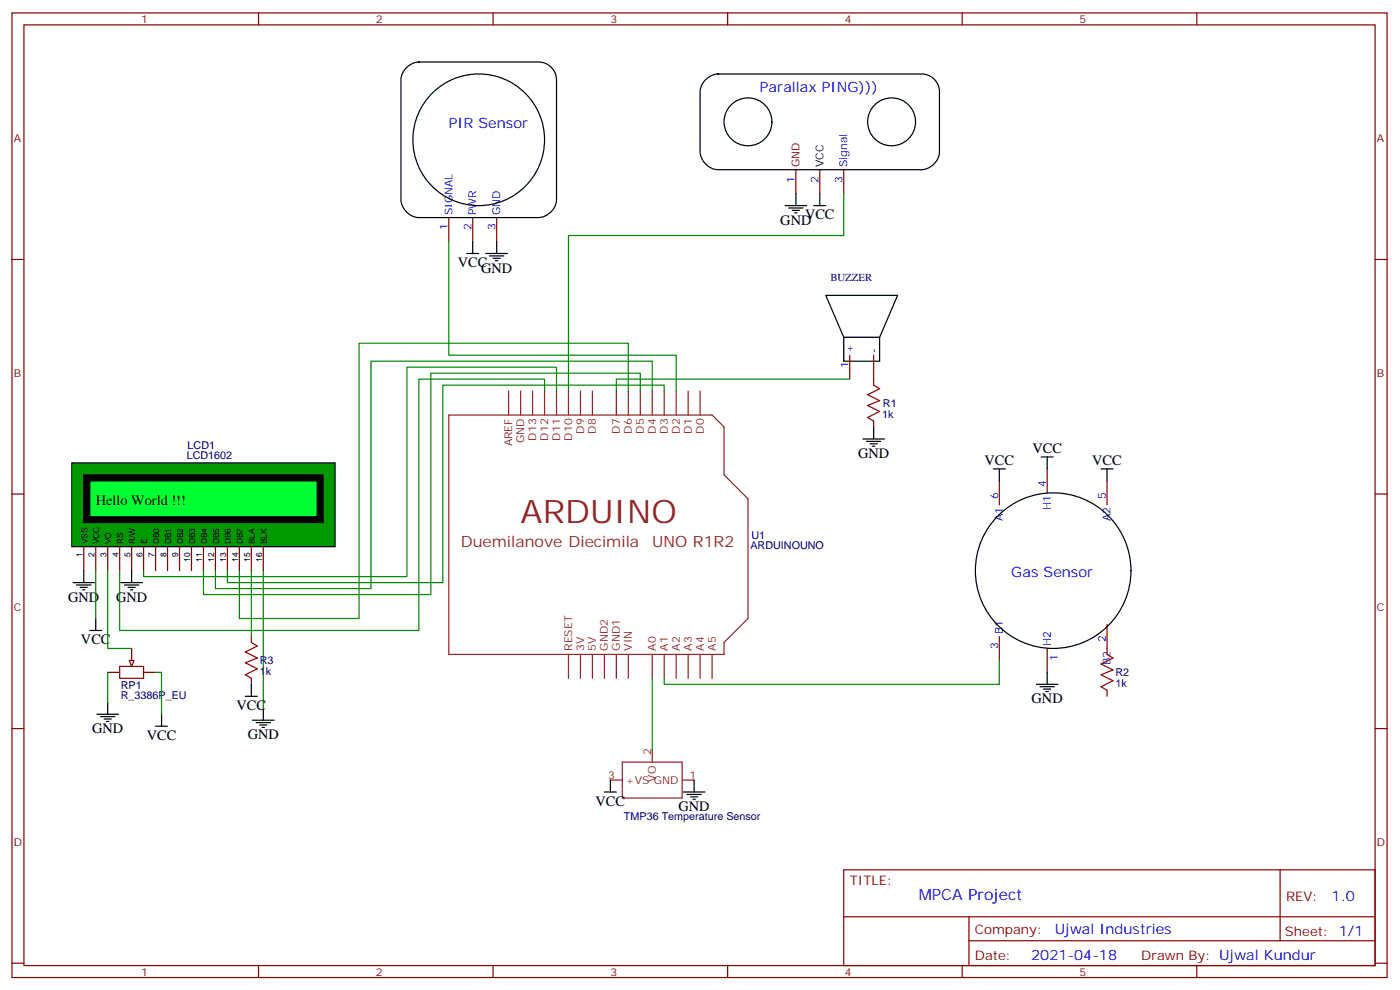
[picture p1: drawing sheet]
<svg xmlns="http://www.w3.org/2000/svg" width="413mm" height="292mm" viewBox="0 0 413 292" stroke-linecap="round" stroke-linejoin="round" font-family="sans-serif">
<g fill="none" stroke="#870000" stroke-width=".35">
<path d="M3.5 3.8h405.4v284.3h-405.4zM7.1 7.3h398.2v277.3h-398.2zM76.2 3.8v3.5M145.3 3.8v3.5M214.5 3.8v3.5M283.6 3.8v3.5M352.8 3.8v3.5M234.6 50v7.1M241.7 50v7.1M248.7 50v7.1M3.5 76.5h3.6M132.3 64.1v7.1"/>
<path d="M139.3 64.1v7.1M146.4 64.1v7.1M405.3 76.5h3.6M250.5 104.7v7.1M257.5 104.7v8.8M257.5 124.1v1.8M308.7 138.2v7.1M3.5 145.6h3.6M294.6 141.7v7.1M326.3 141.7v7.1M405.3 145.6h3.6M294.6 187.6v7.1"/>
<path d="M308.7 191.1v7.1M326.3 184.1v7M3.5 214.8h3.6M405.3 214.8h3.6M248.7 256.4h156.6v28.2h-156.6zM377.3 256.4v20.9M248.7 270.2h156.5M285.6 277.3h119.6M285.6 270.2v14.2M3.5 283.9h3.6M76.2 284.6v3.5M145.3 284.6v3.5"/>
<path d="M214.5 284.6v3.5M283.6 284.6v3.5M352.8 284.6v3.5M405.3 283.9h3.6"/>
</g>
<g fill="none" stroke="#8c2424" stroke-width=".35">
<path d="M149.9 115.3v7M153.5 115.3v7M157 115.3v7M160.5 115.3v7M164 115.3v7M167.6 115.3v7M171.1 115.3v7M174.6 115.3v7M181.7 115.3v7M185.2 115.3v7M188.7 115.3v7M192.3 115.3v7"/>
<path d="M195.8 115.3v7M199.3 115.3v7M202.8 115.3v7M206.4 115.3v7M132.3 122.3h77.6l3.5 3.6v14.1l7.1 7v35.3l-7.1 7.1v3.5h-81.1zM167.6 192.9v7.1M171.1 192.9v7.1M174.6 192.9v7.1M178.2 192.9v7.1M181.7 192.9v7.1M185.2 192.9v7.1M192.3 192.9v7.1"/>
<path d="M195.8 192.9v7.1M199.3 192.9v7.1M202.8 192.9v7.1M206.4 192.9v7.1M209.9 192.9v7.1M179.9 229.9h3.5M183.4 224.6h17.7v10.6h-17.7zM192.3 221.1v3.5M201.1 229.9h3.5"/>
</g>
<g fill="none" stroke="#000" stroke-width=".35">
<path d="M119.9 19.8a5.5 5.5 0 0 1 3.6-1.5h35.2a5.3 5.3 0 0 1 5.3 5.3v35.2a5.7 5.7 0 0 1-5.3 5.3h-35.2a5.7 5.7 0 0 1-5.3-5.3v-35.2a5.1 5.1 0 0 1 1.7-3.8zM208.1 23.4a5.5 5.5 0 0 1 3.6-1.6h59.9a5.3 5.3 0 0 1 5.3 5.3v17.6a5.7 5.7 0 0 1-5.3 5.3h-59.9a5.7 5.7 0 0 1-5.3-5.3v-17.6a5.1 5.1 0 0 1 1.7-3.7zM234.6 57.1v3.5M241.7 57.1v3.5M137.6 74.7h3.5M139.3 71.2v3.5M143.2 74.7h6.4M144.3 75.4h4.2M145.3 76.1h2.2M146 76.8h.8M146.4 71.2v3.5M231.4 60.6h6.4"/>
<path d="M232.5 61.3h4.2M233.5 62h2.2M234.2 62.7h.7M239.9 60.6h3.5M248.7 99.4h10.6v7.1h-10.6zM248.7 99.4l-5.3-12.3h21.2l-5.3 12.3M254.4 129.4h6.3M255.4 130.1h4.2M256.5 130.8h2.1M257.2 131.5h.7M257.5 125.9v3.5M178.2 233.5h3.5"/>
<path d="M179.9 229.9v3.6M201.4 233.5h6.4M202.5 234.2h4.2M203.6 234.9h2.1M204.3 235.6h.7M204.6 229.9v3.6"/>
<circle cx="220.5" cy="35.9" r="7.1"/>
<circle cx="262.8" cy="35.9" r="7.1"/>
<circle cx="141.1" cy="41.2" r="19.4"/>
<circle cx="310.4" cy="168.2" r="22.9"/>
</g>
<path d="M257.5 113.5l1.8 1.1-3.5 1.7 3.5 1.8-3.5 1.4 3.5 1.8-3.5 1.7 1.7 1.1" fill="none" stroke="#a10000" stroke-width=".35"/>
<path d="M132.3 71.2v33.5h67v10.6M250.5 111.8h-68.8v3.5M192.3 200v21.1" fill="none" stroke="#008700" stroke-width=".35"/>
<path d="M21.2 136.5h77.6v24.6h-77.6z" fill="#090" stroke="#000" stroke-width=".35"/>
<g fill="none" stroke="#870000" stroke-width=".35">
<path d="M24.7 161.1v7.1M28.2 161.1v7.1M31.7 161.1v7.1M35.3 161.1v7.1M38.8 161.1v7.1M42.3 161.1v7.1M45.9 161.1v7.1M49.4 161.1v7.1M52.9 161.1v7.1M56.4 161.1v7.1M60 161.1v7.1M63.5 161.1v7.1"/>
<path d="M67 161.1v7.1M70.6 161.1v7.1M74.1 161.1v7.1M77.6 161.1v7.1"/>
</g>
<path d="M24.7 140h70.5v14.1h-70.5z" fill="#000" stroke="#000" stroke-width=".35"/>
<path d="M26.5 141.7h67v10.6h-67z" fill="none" stroke="#000" stroke-width=".35"/>
<path d="M26.5 141.7h67v10.6h-67z" fill="#0f3" stroke="#000" stroke-width=".35"/>
<g fill="none" stroke="#000" stroke-width=".35">
<path d="M292.8 138.2h3.5M294.6 138.2v3.5M306.9 134.7h3.5M308.7 134.7v3.5M324.6 138.2h3.5M326.3 138.2v3.5M21.5 171.7h6.4M22.6 172.4h4.2M23.6 173.1h2.2M24.3 173.8h.7M24.7 168.2v3.5M26.5 185.8h3.5"/>
<path d="M28.2 182.3v3.5M308.7 198.2v3.5M305.5 201.7h6.4M306.6 202.4h4.2M307.6 203.1h2.1M308.3 203.8h.7"/>
</g>
<path d="M326.3 192.9l1.8 1.1-3.5 1.7 3.5 1.8-3.5 1.4 3.5 1.8-3.5 1.7 1.7 1.1" fill="none" stroke="#a10000" stroke-width=".35"/>
<path d="M31.7 198.2h3.6M35.3 196.4h7v3.6h-7zM38.8 191.1v3.6M42.3 198.2h3.6M326.3 191.1v1.8M326.3 203.5v1.7" fill="none" stroke="#870000" stroke-width=".35"/>
<path d="M248.7 57.1v12.3h-81.1v45.9M28.2 168.2v14.1M294.6 194.7v7h-98.8v-1.7" fill="none" stroke="#008700" stroke-width=".35"/>
<path d="M38.1 194.7h1.4l-.7 1.7z" fill="#f0f0f0" stroke="#870000" stroke-width=".35"/>
<path d="M160.5 115.3v-3.5h-37v74h-88.2v-17.6M164 115.3v-7.1h-44.1v61.8h-77.6v-1.8M185.2 115.3v-14.1h-79.4v81.1h-35.2v-14.1M188.7 115.3v-5.3h-61.7v65.3h-67v-7.1M192.3 115.3v-8.8h-82.9v67h-45.9v-5.3M195.8 115.3v-1.8h-65.3v58.2h-63.5v-3.5M31.7 168.2v22.9h7.1M74.1 168.2v19.4M77.6 168.2v40.6M31.7 198.2v8.8M45.9 198.2h1.7v12.3" fill="none" stroke="#008700" stroke-width=".35"/>
<g fill="none" stroke="#000" stroke-width=".35">
<path d="M35.6 171.7h6.4M36.7 172.4h4.2M37.7 173.1h2.2M38.5 173.8h.7M38.8 168.2v3.5M28.6 210.5h6.3M29.6 211.2h4.3M30.7 211.9h2.1M31.4 212.7h.7M31.7 207v3.5M45.9 214.1h3.5M47.6 210.5v3.6"/>
<path d="M72.3 205.2h3.5M74.1 201.7v3.5M74.4 212.3h6.4M75.5 213h4.2M76.6 213.7h2.1M77.3 214.4h.7M77.6 208.8v3.5"/>
</g>
<path d="M74.1 189.4l1.7 1-3.5 1.8 3.5 1.8-3.5 1.4 3.5 1.7-3.5 1.8 1.8 1.1" fill="none" stroke="#a10000" stroke-width=".35"/>
<path d="M74.1 187.6v1.8M74.1 200v1.7" fill="none" stroke="#870000" stroke-width=".35"/>
<text font-size="9.5" fill="#8d2323" x="153.5" y="154.1">ARDUINO</text>
<g font-size="4.6" fill="#8d2323">
<text x="135.8" y="161.1">Duemilanove Diecimila</text>
<text x="192.3" y="161.1">UNO R1R2</text>
</g>
<text font-size="4.6" fill="#00f" x="270.8" y="265.4">MPCA Project</text>
<g font-size="4.2" fill="#00f">
<text x="224" y="27.1">Parallax PING)))</text>
<text x="132.3" y="37.7">PIR Sensor</text>
<text x="298.1" y="170">Gas Sensor</text>
<text x="392.5" y="265.7">1.0</text>
<text x="310.9" y="275.2">Ujwal Industries</text>
<text x="304" y="283">2021-04-18</text>
</g>
<g font-size="4.2">
<text x="237.3" y="64.6">VCC</text>
<text x="230" y="66.3">GND</text>
<text x="135" y="78.7">VCC</text>
<text x="141.8" y="80.4">GND</text>
<text x="252.9" y="135">GND</text>
<text x="290.2" y="137">VCC</text>
<text x="304.3" y="133.5">VCC</text>
<text x="322" y="137">VCC</text>
<text x="28.2" y="148.8">Hello World !!!</text>
<text x="20.1" y="177.4">GND</text>
<text x="34.2" y="177.4">GND</text>
<text x="23.9" y="189.9">VCC</text>
<text x="69.7" y="209.3">VCC</text>
<text x="304.1" y="207.4">GND</text>
<text x="27.2" y="216.2">GND</text>
<text x="43.3" y="218.1">VCC</text>
<text x="73" y="217.9">GND</text>
<text x="175.6" y="237.4">VCC</text>
<text x="200" y="239.1">GND</text>
</g>
<g font-size="3.9" fill="#800">
<text x="250.5" y="261">TITLE:</text>
<text x="379.1" y="265.7">REV:</text>
<text x="287.4" y="275.2">Company:</text>
<text x="378.7" y="275.8">Sheet: 1/1</text>
<text x="287.4" y="282.9">Date:</text>
<text x="336.4" y="282.9">Drawn By: Ujwal Kundur</text>
</g>
<g font-size="3.2" fill="#800">
<text x="41.6" y="6.8">1</text>
<text x="110.8" y="6.8">2</text>
<text x="179.9" y="6.8">3</text>
<text x="249.1" y="6.8">4</text>
<text x="318.2" y="6.8">5</text>
<text x="4.1" y="41.9">A</text>
<text x="405.9" y="41.9">A</text>
<text x="235.7" y="49.3" transform="rotate(-90 235.7 49.3)">GND</text>
<text x="4.1" y="111.1">B</text>
<text x="405.9" y="111.1">B</text>
<text x="4.1" y="180.2">C</text>
<text x="405.9" y="180.2">C</text>
<text x="4.1" y="249.3">D</text>
<text x="405.9" y="249.3">D</text>
<text x="41.6" y="287.6">1</text>
<text x="110.8" y="287.6">2</text>
<text x="179.9" y="287.6">3</text>
<text x="249.1" y="287.6">4</text>
<text x="318.2" y="287.6">5</text>
</g>
<g font-size="3.2" fill="#00f">
<text x="234.2" y="53.8" transform="rotate(-90 234.2 53.8)">1</text>
<text x="241.3" y="53.8" transform="rotate(-90 241.3 53.8)">2</text>
<text x="248.4" y="53.8" transform="rotate(-90 248.4 53.8)">3</text>
<text x="249.8" y="49.3" transform="rotate(-90 249.8 49.3)">Signal</text>
<text x="133.3" y="63.4" transform="rotate(-90 133.3 63.4)">SIGNAL</text>
<text x="140.4" y="63.4" transform="rotate(-90 140.4 63.4)">PWR</text>
<text x="147.5" y="63.4" transform="rotate(-90 147.5 63.4)">GND</text>
<text x="131.9" y="67.9" transform="rotate(-90 131.9 67.9)">1</text>
<text x="139" y="67.9" transform="rotate(-90 139 67.9)">2</text>
<text x="146" y="67.9" transform="rotate(-90 146 67.9)">3</text>
<text x="251.5" y="104" transform="rotate(-90 251.5 104)">+</text>
<text x="258.6" y="104" transform="rotate(-90 258.6 104)">-</text>
<text x="250.1" y="108.5" transform="rotate(-90 250.1 108.5)">1</text>
<text x="308.3" y="143.5" transform="rotate(-90 308.3 143.5)">4</text>
<text x="294.2" y="147" transform="rotate(-90 294.2 147)">6</text>
<text x="326" y="147" transform="rotate(-90 326 147)">5</text>
<text x="295.6" y="153.7" transform="rotate(-90 295.6 153.7)">A1</text>
<text x="309.7" y="150.4" transform="rotate(-90 309.7 150.4)">H1</text>
<text x="327.4" y="153.7" transform="rotate(-90 327.4 153.7)">A2</text>
<text x="294.2" y="191.4" transform="rotate(-90 294.2 191.4)">3</text>
<text x="295.6" y="186.9" transform="rotate(-90 295.6 186.9)">B1</text>
<text x="309.7" y="190.4" transform="rotate(-90 309.7 190.4)">H2</text>
<text x="326" y="189.4" transform="rotate(-90 326 189.4)">2</text>
<text x="311.9" y="194.9" transform="rotate(-90 311.9 194.9)">1</text>
<text x="327.4" y="196" transform="rotate(-90 327.4 196)">B2</text>
</g>
<text font-size="3.2" x="242.7" y="49.3" transform="rotate(-90 242.7 49.3)">VCC</text>
<g font-size="3.2" fill="#000080">
<text x="244.8" y="82.9">BUZZER</text>
<text x="260" y="123.1">1k</text>
<text x="260.3" y="120.1">R1</text>
<text x="55" y="135.4">LCD1602</text>
<text x="55.3" y="132.4">LCD1</text>
<text x="221.2" y="161.9">ARDUINOUNO</text>
<text x="221.5" y="158.8">U1</text>
<text x="76.6" y="195.8">R3</text>
<text x="35.6" y="203">RP1</text>
<text x="76.6" y="199">1k</text>
<text x="328.8" y="202.5">1k</text>
<text x="328.8" y="199.4">R2</text>
<text x="35.6" y="206.1">R_3386P_EU</text>
<text x="183.9" y="241.7">TMP36 Temperature Sensor</text>
</g>
<g font-size="3.2" fill="#8d2323">
<text x="151" y="131.6" transform="rotate(-90 151 131.6)">AREF</text>
<text x="154.5" y="130.7" transform="rotate(-90 154.5 130.7)">GND</text>
<text x="158" y="129.9" transform="rotate(-90 158 129.9)">D13</text>
<text x="161.6" y="129.9" transform="rotate(-90 161.6 129.9)">D12</text>
<text x="165.1" y="129.9" transform="rotate(-90 165.1 129.9)">D11</text>
<text x="168.6" y="129.9" transform="rotate(-90 168.6 129.9)">D10</text>
<text x="172.2" y="127.9" transform="rotate(-90 172.2 127.9)">D9</text>
<text x="175.7" y="127.9" transform="rotate(-90 175.7 127.9)">D8</text>
<text x="182.7" y="127.9" transform="rotate(-90 182.7 127.9)">D7</text>
<text x="186.3" y="127.9" transform="rotate(-90 186.3 127.9)">D6</text>
<text x="189.8" y="127.9" transform="rotate(-90 189.8 127.9)">D5</text>
<text x="193.3" y="127.9" transform="rotate(-90 193.3 127.9)">D4</text>
<text x="196.8" y="127.9" transform="rotate(-90 196.8 127.9)">D3</text>
<text x="200.4" y="127.9" transform="rotate(-90 200.4 127.9)">D2</text>
<text x="203.9" y="127.9" transform="rotate(-90 203.9 127.9)">D1</text>
<text x="207.4" y="127.9" transform="rotate(-90 207.4 127.9)">D0</text>
<text x="168.6" y="191.8" transform="rotate(-90 168.6 191.8)">RESET</text>
<text x="172.2" y="191.8" transform="rotate(-90 172.2 191.8)">3V</text>
<text x="175.7" y="191.8" transform="rotate(-90 175.7 191.8)">5V</text>
<text x="179.2" y="191.8" transform="rotate(-90 179.2 191.8)">GND2</text>
<text x="182.7" y="191.8" transform="rotate(-90 182.7 191.8)">GND1</text>
<text x="186.3" y="191.8" transform="rotate(-90 186.3 191.8)">VIN</text>
<text x="193.3" y="191.8" transform="rotate(-90 193.3 191.8)">A0</text>
<text x="196.8" y="191.8" transform="rotate(-90 196.8 191.8)">A1</text>
<text x="200.4" y="191.8" transform="rotate(-90 200.4 191.8)">A2</text>
<text x="203.9" y="191.8" transform="rotate(-90 203.9 191.8)">A3</text>
<text x="207.4" y="191.8" transform="rotate(-90 207.4 191.8)">A4</text>
<text x="211" y="191.8" transform="rotate(-90 211 191.8)">A5</text>
<text x="191.9" y="222.5" transform="rotate(-90 191.9 222.5)">2</text>
<text x="179.3" y="229.6">3</text>
<text x="184.5" y="231">+VS GND</text>
<text x="193.3" y="230.4" transform="rotate(-90 193.3 230.4)">VO</text>
<text x="203.2" y="229.6">1</text>
</g>
<g font-size="2.5">
<text x="25.8" y="160.4" transform="rotate(-90 25.8 160.4)">VSS</text>
<text x="29.3" y="160.4" transform="rotate(-90 29.3 160.4)">VCC</text>
<text x="32.8" y="160.4" transform="rotate(-90 32.8 160.4)">VO</text>
<text x="36.3" y="160.4" transform="rotate(-90 36.3 160.4)">RS</text>
<text x="39.9" y="160.4" transform="rotate(-90 39.9 160.4)">R/W</text>
<text x="43.4" y="160.4" transform="rotate(-90 43.4 160.4)">E</text>
<text x="46.9" y="160.4" transform="rotate(-90 46.9 160.4)">DB0</text>
<text x="50.4" y="160.4" transform="rotate(-90 50.4 160.4)">DB1</text>
<text x="54" y="160.4" transform="rotate(-90 54 160.4)">DB2</text>
<text x="57.5" y="160.4" transform="rotate(-90 57.5 160.4)">DB3</text>
<text x="61" y="160.4" transform="rotate(-90 61 160.4)">DB4</text>
<text x="64.6" y="160.4" transform="rotate(-90 64.6 160.4)">DB5</text>
<text x="68.1" y="160.4" transform="rotate(-90 68.1 160.4)">DB6</text>
<text x="71.6" y="160.4" transform="rotate(-90 71.6 160.4)">DB7</text>
<text x="75.1" y="160.4" transform="rotate(-90 75.1 160.4)">BLA</text>
<text x="78.7" y="160.4" transform="rotate(-90 78.7 160.4)">BLK</text>
<text x="24.3" y="164.3" transform="rotate(-90 24.3 164.3)">1</text>
<text x="27.9" y="164.3" transform="rotate(-90 27.9 164.3)">2</text>
<text x="31.4" y="164.3" transform="rotate(-90 31.4 164.3)">3</text>
<text x="34.9" y="164.3" transform="rotate(-90 34.9 164.3)">4</text>
<text x="38.5" y="164.3" transform="rotate(-90 38.5 164.3)">5</text>
<text x="42" y="164.3" transform="rotate(-90 42 164.3)">6</text>
<text x="45.5" y="164.3" transform="rotate(-90 45.5 164.3)">7</text>
<text x="49" y="164.3" transform="rotate(-90 49 164.3)">8</text>
<text x="52.6" y="164.3" transform="rotate(-90 52.6 164.3)">9</text>
<text x="56.1" y="165.7" transform="rotate(-90 56.1 165.7)">10</text>
<text x="59.6" y="165.7" transform="rotate(-90 59.6 165.7)">11</text>
<text x="63.1" y="165.7" transform="rotate(-90 63.1 165.7)">12</text>
<text x="66.7" y="165.7" transform="rotate(-90 66.7 165.7)">13</text>
<text x="70.2" y="165.7" transform="rotate(-90 70.2 165.7)">14</text>
<text x="73.7" y="165.7" transform="rotate(-90 73.7 165.7)">15</text>
<text x="77.3" y="165.7" transform="rotate(-90 77.3 165.7)">16</text>
</g>
</svg>
